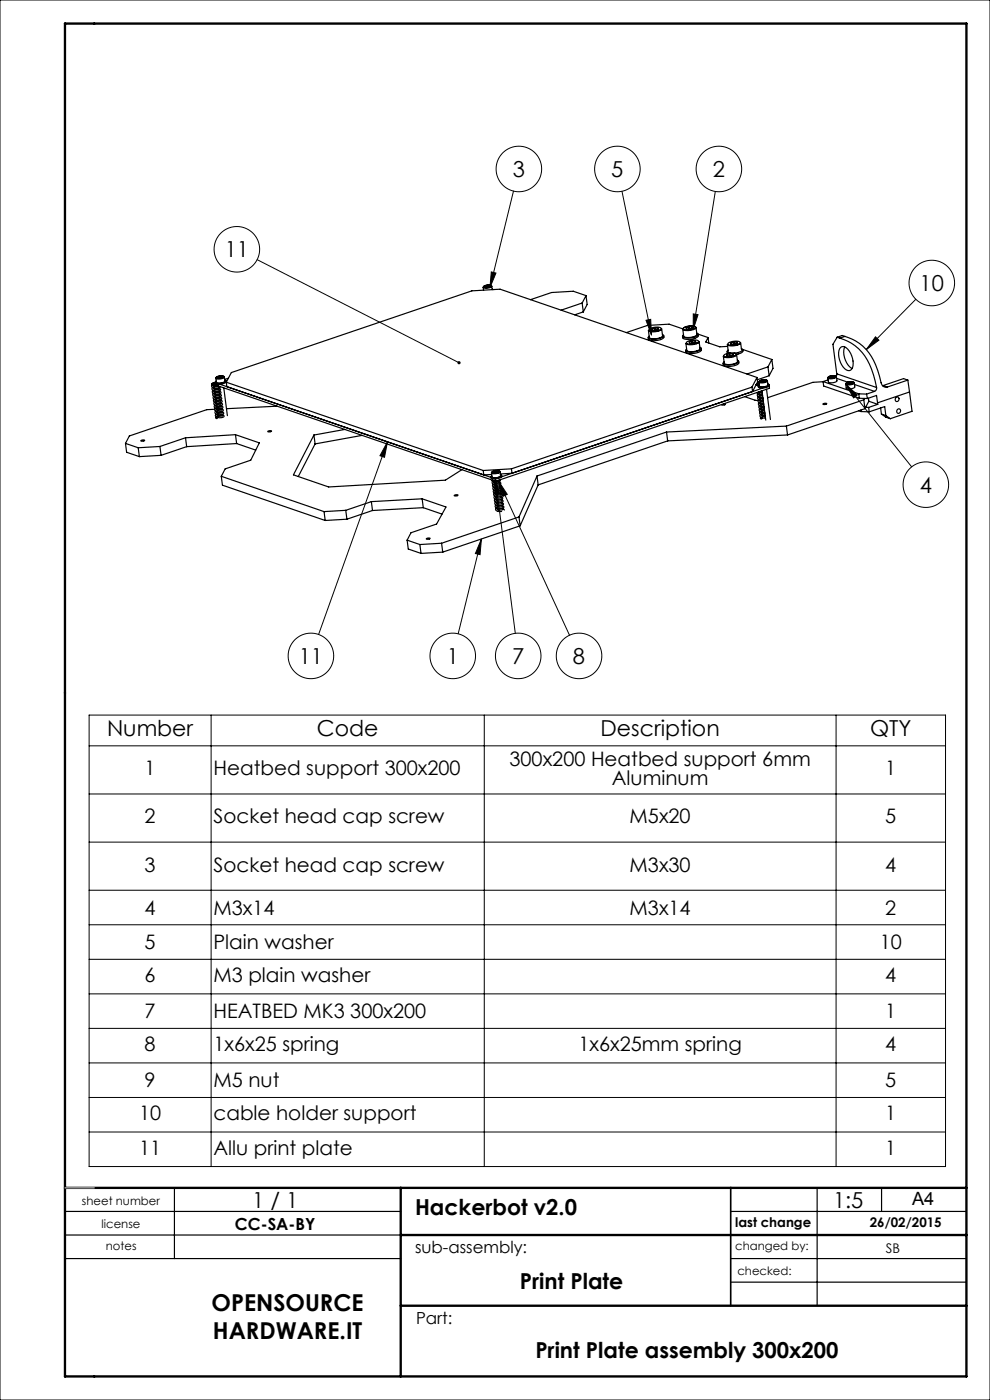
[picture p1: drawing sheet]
<svg xmlns="http://www.w3.org/2000/svg" width="210mm" height="297mm" viewBox="0 0 210 297" stroke-linecap="round" stroke-linejoin="round" font-family="sans-serif">
<g fill="none" stroke="#000" stroke-width=".21">
<path d="M0 0h210v297h-210zM54.5 55.1l42.9 21.9M104.2 57.7l1 .2-1.3 3.1zM108.9 40.5l-5 20.5M131.9 40.6l6.3 30.5M151.7 40.6l-4.7 29.3M137 67.9l1-.2 .2 3.4zM147.1 66.6l1 .1-1.1 3.2zM185.7 71.5l.7 .7-2.6 2zM194.3 63.5l-10.5 10.7M82.2 93.7l-.6 3.3-1-.3zM82.2 93.7l-14.6 40.9"/>
<path d="M179.4 81.5l2.5 2.3-.8 .6zM179.4 81.5l14 17.5M102.1 114.3l-4.9 20.2M102.1 114.3l-.3 3.4-1-.3zM105.1 101.6l.9 3.2-1 .1zM105.1 101.6l4.2 32.8M105.8 102.1l1.8 2.8-.9 .4zM105.8 102.1l15 32.7M18.9 151.7h181.7v95.8h-181.7zM18.9 158.2h181.7M44.8 151.7v95.8M102.7 151.7v95.8"/>
<path d="M177.3 151.7v95.8M18.9 168.4h181.7M18.9 178.6h181.7M18.9 188.9h181.7M18.9 196.2h181.7M18.9 203.5h181.7M18.9 210.8h181.7M18.9 218.2h181.7M18.9 225.5h181.7M18.9 232.8h181.7M18.9 240.1h181.7"/>
<circle cx="110.1" cy="35.8" r="4.8"/>
<circle cx="131" cy="35.8" r="4.8"/>
<circle cx="152.5" cy="35.8" r="4.8"/>
<circle cx="50.2" cy="52.9" r="4.8"/>
<circle cx="197.7" cy="60" r="4.8"/>
<circle cx="196.4" cy="102.8" r="4.8"/>
<circle cx="66" cy="139.1" r="4.8"/>
<circle cx="96" cy="139.1" r="4.8"/>
<circle cx="109.9" cy="139.1" r="4.8"/>
<circle cx="122.8" cy="139.1" r="4.8"/>
</g>
<g fill="none" stroke="#000" stroke-width=".25">
<path d="M13.8 5v142M46.6 79.9l-.4 .1 .1 .2 .8-.2-.1-.1M46.6 79.9h.4M46.6 79.9v.3M47 79.9l.1 .1M47.6 80a1.33 1.33 0 0 0-1.8 .2M47.6 80l.1 .8a1.59 1.59 0 0 1-1.8 .3l-.1-.9M47.6 80a1.6 1.6 0 0 1-1.8 .2M102.5 61l.1 .6M102.6 60.8a1.31 1.31 0 0 1 1.6-.1 1.31 1.31 0 0 1-1.6 .1zM103.4 60.6h.4v.2l-.4 .1M103.4 60.6l-.4 .1v.2h.4"/>
<path d="M103.4 60.6v.3M104.3 60.7a1.34 1.34 0 0 0-1.8 .2M104.3 60.7a1.57 1.57 0 0 1-1.8 .3M104.3 60.7l.1 .7M104.4 61.3l.2 .1M123.5 64.3l-4.5 1.5M123.5 64.3l.2 1.9M123.7 66.2l-1.8 .6M124.3 62.7l-2.7-.9-4.6 .3-4.5 1.5M124.3 62.7l-.8 1.6M124.3 62.7l.2 1.9-.8 1.6M137.5 70.1a2.51 2.51 0 0 0 2.9-.4l.1 1.5a2.47 2.47 0 0 1-2.8 .4z"/>
<path d="M137.7 69.9a2.7 2.7 0 0 1 2.5-.3v.1a2.43 2.43 0 0 1-2.6 .3zM138.8 70.1l.4-.1zM138.9 69.6h.7M138.9 69.6l-.7 .2 .1 .3h.7l.6-.2v-.3M138.9 69.6v.4M139.6 69.6v.3M140.5 70.9l.3 .2a1.49 1.49 0 0 1-1.6 .8l-1.5-.1-.2-.2 .2-.3M140.8 71.2v.3a2.9 2.9 0 0 1-3.3 .4v-.3M144.8 71.3v.4a2.8 2.8 0 0 0 2.9-.1l.4-.3v-.4l2.1 .7M144.8 69.8l-2.9-1-4.6 .2-4.4 1.6M144.9 69.7a2.91 2.91 0 0 1 2.7-.3v.1a2.61 2.61 0 0 1-2.8 .4zM144.9 69.6a2.7 2.7 0 0 1 2.6-.3v.1a2.43 2.43 0 0 1-2.6 .3z"/>
<path d="M145.5 72.8v.1a2.5 2.5 0 0 0 2.8-.4l.2 1.5a2.47 2.47 0 0 1-2.8 .3zM145.5 69.5l.7-.2h.7v.3l-.6 .2h-.7zM145.6 72.6a2.7 2.7 0 0 1 2.6-.3v.1a2.43 2.43 0 0 1-2.6 .4zM146.2 69.3v.4M146.2 69.7h.2l-.3 .1M146.2 69.7l-.2 .1M146.8 72.3l.7 .1M146.8 72.3l-.6 .2 .1 .3h.6l.7-.2-.1-.2M146.8 72.3l.1 .4M146.9 72.7l.2 .1h-.4M146.9 72.7l-.2 .1M147.5 72.4v.2"/>
<path d="M147.6 69.5l.2 1.4a2.46 2.46 0 0 1-2.8 .4l-.2-1.5M147.8 70.7l.3 .2a1.49 1.49 0 0 1-1.6 .7h-1.5l-.2-.3 .2-.3M148.5 73.7l.2 .3a3.1 3.1 0 0 1-3.3 .4l.2-.4M148.7 73.9l.1 .3a2.89 2.89 0 0 1-3.3 .5l-.1-.3M150.2 71.6l-.5 1 3 1 1.6-.1M150.2 71.6l.1 1.2M153.4 75.6a2.51 2.51 0 0 0 2.8-.4l.2 1.5a2.47 2.47 0 0 1-2.8 .3zM153.6 75.4a2.7 2.7 0 0 1 2.5-.3v.1a2.43 2.43 0 0 1-2.6 .3zM154.2 74.6l.1 .4M154.4 72.9a2.7 2.7 0 0 1 2.6-.3v.1a2.43 2.43 0 0 1-2.6 .3zM154.4 74.3l-.1 .2v.2l.7 .2M154.8 75.1h.7"/>
<path d="M154.8 75.1l-.7 .2 .1 .2h.7l.6-.2v-.2M154.8 75.1v.4M154.8 75.5h.3h-.4M154.8 75.5h-.1M155.5 75.1v.2M155.6 72.6h.7M155.6 72.6l-.6 .2 .1 .2h.7l.6-.2-.1-.2M155.6 72.6l.1 .4M155.7 73h.2h-.4M155.7 73h-.2M156.3 72.6v.2M156.4 76.4l.3 .3a3.1 3.1 0 0 1-3.3 .4l.2-.3"/>
<path d="M156.7 76.7v.3a2.89 2.89 0 0 1-3.3 .4v-.3M157.3 73.9l.2 .3-.3 .3-1.5 .4M157.3 74.2l-.2-1.4a2.56 2.56 0 0 1-2.8 .3l.2 1.5M157.5 74.1l6.2 2.2M157.5 74.2v.5l-1.3 .5M162.9 77.8l-4.5 1.5M162.9 77.8l.2 1.9M163.1 79.7l-2.5 .9M163.7 76.3l-.8 1.5M163.7 76.3l.3 1.8-.9 1.6M175.7 80a1.26 1.26 0 0 1 1.6-.1 1.26 1.26 0 0 1-1.6 .1zM176.4 79.8l-.3 .2v.1l.9-.1-.1-.2"/>
<path d="M176.4 79.8h.5M176.4 79.8l.1 .3M176.9 79.8v.2M177.4 79.9a1.33 1.33 0 0 0-1.8 .3M177.5 79.3l-.1 .5M177.5 79.3l8.4 2.9M177.6 71.5l-.9 1.5 .8 6.3M177.6 71.5l.5 .2M178.1 71.7a9.8 9.8 0 0 1 6.7 6.5l1.1 4M178.3 73.7a1.32 1.32 0 0 1 1.9 .8 3.9 3.9 0 0 1 .5 3.8 1.12 1.12 0 0 1-1.9-.4 3.8 3.8 0 0 1-.5-4.2zM179.2 73.6a4.1 4.1 0 0 0 1.5 4.6M179.2 71.4a10 10 0 0 1 7 7.2l.7 2.6a1.05 1.05 0 0 0 1.3 .9"/>
<path d="M179.2 71.4l-1.1 .3M179.2 71.4l-.5-.2-1.1 .3M26.6 94.1l2.7 .9M26.6 94.1l.3 1.8 2.7 1M29.3 95l.3 1.9M29.9 93.5v-.1a.39 .39 0 0 1 .4-.2 .39 .39 0 0 1 .3 .3l-.4 .1zM33.9 94.7l-4.6 .3M33.9 94.7l.3 1.9M34.2 96.6l-4.6 .3M39.4 92.9l-5.5 1.8M39.4 92.9l.2 1.9M39.6 94.8l-5.4 1.8"/>
<path d="M44.9 81.5h.1M44.9 81.5l.3 .1M45 81.6a.57 .57 0 0 0 .1 .6 .57 .57 0 0 0 .7 .1h.6l.3-.3M45 81.6l.3 .1M45.1 82.2a.57 .57 0 0 0 .1 .6 .57 .57 0 0 0 .6 .2l.7-.1 .3-.3a1.19 1.19 0 0 0-1.3 0M45.2 81.6l1.2-.2-1.1 .3h.9l.4-.2 57.5 19.8M45.2 82.8a.57 .57 0 0 0 .1 .7 .57 .57 0 0 0 .6 .1l.7-.1 .3-.3a1.19 1.19 0 0 0-1.3 0M45.3 83.5a.57 .57 0 0 0 .1 .6 .57 .57 0 0 0 .6 .1h.7l.3-.3a1.19 1.19 0 0 0-1.3 0M45.3 84.1a.57 .57 0 0 0 .1 .6 .57 .57 0 0 0 .7 .2l.7-.1 .2-.3a1.19 1.19 0 0 0-1.3 0M45.4 81.7l-.2 .2 .2 .1 1-.1-.6-.2M45.4 84.7a.57 .57 0 0 0 .1 .7 .57 .57 0 0 0 .7 .1l.6-.1 .3-.3a1.19 1.19 0 0 0-1.3 0M45.5 85.3a.57 .57 0 0 0 .1 .7 .57 .57 0 0 0 .6 .1l.7-.1 .3-.3a1.19 1.19 0 0 0-1.3 .1"/>
<path d="M45.5 86.8l-1.6 .1-16.5 5.6-.8 1.6M45.5 82.3l-.2 .2 .5 .1h.7M45.6 86a.57 .57 0 0 0 .1 .6 .57 .57 0 0 0 .6 .1h.7l.3-.3a1.19 1.19 0 0 0-1.3 0M45.6 82.9l-.2 .2 .5 .2 .7-.1M45.6 81.1l.1 .2M45.6 81.1l-.6 .2-.1 .1 .1 .2M45.7 81.3l.4 .2M45.7 86.6a.57 .57 0 0 0 .1 .6 .57 .57 0 0 0 .6 .2l.7-.1 .3-.3a1.19 1.19 0 0 0-1.3 0M45.7 81.2l-.6 .3M45.7 83.6l-.3 .2 .6 .1 .6-.1M45.7 87.2a.57 .57 0 0 0 .1 .7 .57 .57 0 0 0 .7 .1l.7-.1 .2-.3a1.19 1.19 0 0 0-1.2 0M45.8 84.2l-.3 .2 .6 .1 .6-.1"/>
<path d="M45.8 87.8a.57 .57 0 0 0 .1 .7 .57 .57 0 0 0 .7 .1l.6-.1 .3-.3a1.2 1.2 0 0 0-1.3 .1M45.9 84.8l-.3 .2 .6 .2 .6-.1M45.9 80.1a1.26 1.26 0 0 1 1.6-.1 1.26 1.26 0 0 1-1.6 .1zM45.9 88.5l-.1 .2 .1 .1h.2v-.2M45.9 85.4l-.2 .2 .5 .2 .7-.1M46 86.1l-.2 .2 .5 .1 .7-.1M46.1 81.8l-.7 .2M46.1 86.7l-.3 .2 .6 .1h.7M46.2 87.3l-.3 .2 .6 .2 .6-.1M46.2 88l-.2 .2 .6 .1 .6-.1M46.2 81.4l-.9 .2M46.3 81.4a1.1 1.1 0 0 1-1.2 0l.5-.2-.5 .3"/>
<path d="M46.5 82.3v.2M46.5 81.4l-.5 .2h-.8M46.5 82.9l.1 .2M46.6 82l58.5 20.1M46.6 83.5v.2M46.7 84.1v.3M46.8 84.8v.2M46.9 85.4v.2M46.9 86l.1 .2M47 86.7l.1 .2M47 86.8h-1.1M47.1 87.3v.2"/>
<path d="M47.2 87.9v.2M47.5 82.3l.7 5.9M47.7 80.6l.2 .3a2.16 2.16 0 0 1-2.3 .2l.3-.3M48 80.8a1.12 1.12 0 0 1-1.5 .7M48 81.1l54.5 18.7M48 81.1l.1 .9M48.4 80.2l-.7 .3M49.9 92.2l5.1 1.8-1.8 3.6-5.4 1.9-.9 1.5M49.9 92.2l-10.5 .7M49.9 92.2l.3 1.9M50.2 94.1l4 1.4M50.2 94.1l-10.6 .7"/>
<path d="M56.8 91.5a.39 .39 0 0 1 .4-.2 .39 .39 0 0 1 .3 .2l-.4 .1zM58.8 86.2l-10.8 .5M66.6 92.3l-4.4 8.4 7.5 2.6 24.8-1.4 3.5-2.3M66.6 92.3l.2 1.9M66.8 94.2l-3.5 6.9M73.1 91.1l-6.5 1.2M76.8 92.4l-10 1.8M102.5 99.8l.1 1 1.7-.1M105.1 100h.4l.1 .1-.4 .2M105.1 100l-.4 .1v.1l.5 .1M105.1 100v.3M108.5 99.5l-6 .3"/>
<path d="M108.5 99.5l.1 .9-2.5 .1M141.4 91.7l-27.5 9.3M141.4 91.7l.2 1.8M141.6 93.5l-27.4 9.4M153.5 85.7h.3a.45 .45 0 0 1-.7 .1M158 84.1l2.1 .8 .7 .1M159.5 82.1l-51 17.4M160.4 81.6h.1M160.4 81.6l.3 .1M160.4 81.6l-.8 1.5-.1-1M160.6 83.3l.3 .3 .8 .1M160.6 81.5l.4-.2-.4 .2 .4 .2"/>
<path d="M160.6 80.1l.1 .9M160.6 80.1l-54.5-18.7-6 .3-51 17.3-1.1 2.1M160.6 80.1l-1.1 2M160.7 81.7l.2 .1M160.7 81.7h.2M160.7 81l-.2 .4M160.7 81l.3 .1M160.8 83.5a.57 .57 0 0 0 .1 .7 .57 .57 0 0 0 .6 .1h.3M160.9 84.2a.57 .57 0 0 0 .1 .6 .57 .57 0 0 0 .6 .1h.3M160.9 83.2l.8 .1M160.9 84.8a.57 .57 0 0 0 .1 .6 .57 .57 0 0 0 .7 .2h.3M161 81v.1"/>
<path d="M161 81.2l-.6 .3 .4 .2M161 85.4a.57 .57 0 0 0 .1 .7 .57 .57 0 0 0 .7 .1h.3M161.1 80.9a1.22 1.22 0 0 1 1.6-.1 1.22 1.22 0 0 1-1.6 .1zM161.1 86a.57 .57 0 0 0 .1 .7 .57 .57 0 0 0 .6 .1h.3M161.2 86.7a.57 .57 0 0 0 .1 .6 .57 .57 0 0 0 .6 .1h.3M161.2 83.6l-.2 .3 .8 .1M161.2 83h.4M161.2 84.3l-.1 .2 .7 .1M161.3 87.3a.57 .57 0 0 0 .1 .6 .57 .57 0 0 0 .6 .2h.3M161.3 84.9h-.1M161.3 87.9a.57 .57 0 0 0 .1 .7 .57 .57 0 0 0 .7 .1h.3M161.4 84.9l-.3 .2 .8 .1"/>
<path d="M161.4 88.6l-.1 .2 .1 .1h.2l.1-.3M161.4 85.5l-.2 .2 .8 .2M161.4 80.8l.9-.1v.2l-.4 .1h-.4zM161.5 86.2l-.2 .1 .8 .2M161.6 86.8l-.2 .2 .8 .1M161.6 82.9l.8 6.2M161.7 83.2l-.6 .1M161.7 87.4l-.3 .2 .9 .1M161.7 83.8l-.5 .2M161.8 88l-.3 .2 .8 .2M161.8 82.3l-55.4 18.8M161.8 84.4l-.5 .2"/>
<path d="M161.9 80.7v.3M161.9 85l-.6 .2M162 85.7l-.6 .1M162.1 86.3l-.6 .2M162.1 86.9l-.5 .2M162.2 87.5l-.5 .2M162.3 88.2l-.6 .2M162.6 82.6l.8 6.4M162.8 80.8a1.33 1.33 0 0 0-1.8 .3M162.8 80.8l.1 .9a1.59 1.59 0 0 1-1.8 .2l-.1-.9M162.8 80.8a1.6 1.6 0 0 1-1.8 .3M162.9 81.4l.2 .3a2.16 2.16 0 0 1-2.3 .2l.3-.2h-.3"/>
<path d="M163.1 81.6l.1 .2a2.03 2.03 0 0 1-2.3 .3l-.1-.2M163.2 81.9h.1M163.2 81.9h-.1M163.2 81.9v.5l-58.1 19.7M166.8 90.4l-25.4 1.3M166.8 90.4l.3 1.9M167.1 92.3l-25.5 1.2M174.6 85.7a.39 .39 0 0 1 .4-.2 .39 .39 0 0 1 .3 .2l-.4 .1zM174.6 80.9l7.6 2.6M174.6 80.9l.1 1 7.6 2.6M174.6 81l-2.2 .1-9.6 3.3M175.6 80.2a1.59 1.59 0 0 0 1.8-.3l.1 .9a1.6 1.6 0 0 1-1.8 .2z"/>
<path d="M175.7 80.6l-1.1 .3M177.5 80.3l2.4 .8M179.5 81.3a1.26 1.26 0 0 1 1.6-.1 1.26 1.26 0 0 1-1.6 .1zM180.2 81.1l-.4 .2 .1 .1 .8-.1v-.2M180.2 81.1h.5M180.2 81.1v.3M180.7 81.1v.2M181.2 81.2a1.33 1.33 0 0 0-1.8 .3M181.2 81.2l.1 .9a1.59 1.59 0 0 1-1.8 .2l-.1-.8M181.2 81.2a1.6 1.6 0 0 1-1.8 .3M181.3 81.6l4.2 1.4M182.2 87.1l.4 .2"/>
<path d="M182.2 83.5l.1 1M182.2 83.5l1.6 .1M182.3 84.5h1.7M182.6 87v.3M182.6 87.3l1.8 .1M183.2 84.8l-16.4 5.6M183.2 84.8l.3 1.9M183.4 84.5l-.2 .3M183.5 86.7l-16.4 5.6M183.6 86.4h.7M183.8 83.6l.2 .9M184 84.5l1.9-.6 .2 1.6"/>
<path d="M184.2 84.5l.1 .6M184.3 86.4l.1 1M184.3 85.1l1.9 .7M184.3 85.1l-.8 1.6M184.4 87.4l3.3-1.1 .2 1.9M185.5 83l-1.7 .6M185.9 82.2v.5l-.4 .3M186.1 85.5l.1 .3M186.2 85.8l-1.9 .6M186.8 86.5l.2 1.3M187 87.8l.9 .4M187 87.8l.9 .7 .9 .3"/>
<path d="M187.3 81.8h-.1M187.3 81.8l.9 .3M187.9 88.2l.9 .6M192.6 80.6l-4.4 1.5M192.6 80.6l.3 2.6M192.6 80.6l-.9-.3-4.4 1.5M192.9 83.2l-6.8 2.3M192.9 83.2l.6 4.1-4.7 1.5M46.9 101l21.8 7.5M46.9 101l.3 1.9 21.8 7.5M68.7 108.5l.3 1.9M73.3 108.3l-4.6 .2"/>
<path d="M73.3 108.3l.3 1.8M73.6 110.1l-4.6 .3M78.8 106.4l-5.5 1.9M78.8 106.4l.2 1.9M79 108.3l-5.4 1.8M86.4 114.6l2.7 .9M86.4 114.6l.2 1.9 2.7 .9M89.1 115.5l.2 1.9M89.5 105.8l5.1 1.8-2 3.6-5.4 1.8-.8 1.6M89.5 105.8l-10.7 .6M89.5 105.8l.3 1.9M89.8 107.7l4 1.4"/>
<path d="M89.8 107.7l-10.8 .6M90.4 114.3l.1-.1a.39 .39 0 0 1 .3-.1 .39 .39 0 0 1 .4 .2l-.4 .1zM93.7 115.2l.2 1.9M93.7 115.2l-4.6 .3M93.9 117.1l-4.6 .3M96.3 105.1h.1a.39 .39 0 0 1 .4-.2 .39 .39 0 0 1 .3 .2l-.6 .1zM104.3 100.2a1.31 1.31 0 0 1 1.6-.1 1.31 1.31 0 0 1-1.6 .1zM104.4 102h.1M104.4 102l.3 .2M104.5 101.9l-.1 .2 .4 .1M104.5 102.1a.57 .57 0 0 0 .1 .7 .57 .57 0 0 0 .7 .1l.8-.2 .1-.3-.3-.1M104.6 102l.9 .1"/>
<path d="M104.6 102.7a.57 .57 0 0 0 .1 .7 .57 .57 0 0 0 .6 .1l.9-.2 .1-.2-.3-.1M104.7 103.4a.57 .57 0 0 0 .1 .6 .57 .57 0 0 0 .6 .1l.9-.1 .1-.3-.3-.1M104.7 102h-.1M104.8 104a.57 .57 0 0 0 .1 .6 .57 .57 0 0 0 .6 .2l.9-.2 .1-.3-.3-.1M104.8 102.2l.9-.1 .4-.3 .1 .1a.96 .96 0 0 1-1.4 .3zM104.9 104.6a.57 .57 0 0 0 .1 .7 .57 .57 0 0 0 .6 .1l.9-.2v-.2l-.2-.2M104.9 102v.1M104.9 102.2l.1 .3M104.9 105.2a.57 .57 0 0 0 .1 .7 .57 .57 0 0 0 .7 .1l.8-.1 .1-.3-.3-.1M104.9 102.2l-.2 .2 .6 .1h.6M105 105.9a.57 .57 0 0 0 .1 .6 .57 .57 0 0 0 .7 .1l.8-.1 .1-.3-.3-.1M105.1 101.6h.1"/>
<path d="M105.1 103.5v.3M105.1 101.6v.5M105.1 106.5a.57 .57 0 0 0 .1 .6 .57 .57 0 0 0 .6 .2l.9-.2 .1-.3-.3-.1M105.1 103.5l-.2 .2 .5 .1 .7-.1M105.2 104.1v.3M105.2 107.1a.57 .57 0 0 0 .1 .7 .57 .57 0 0 0 .6 .1l.9-.2 .1-.2-.3-.2M105.2 104.1l-.2 .2 .5 .1 .7-.1M105.2 102.1h-.4M105.2 104.7l.1 .3M105.3 107.7a.57 .57 0 0 0 .1 .7 .57 .57 0 0 0 .6 .1h.4M105.3 104.7l-.3 .2 .6 .2 .6-.1M105.3 105.4l.1 .3"/>
<path d="M105.4 105.3l-.3 .2 .6 .2 .6-.1M105.4 106v.3M105.5 106.6v.3M105.5 106.6l-.2 .2 .5 .1h.7M105.6 107.9l.1 .3M105.7 107.9l-.3 .1 .6 .2 .6-.1M105.9 101.9h.1M105.9 101.8v.1M105.9 102.2l.1 .2M106 102.8v.3l-.4 .1-.8-.2 .2-.2v.4M106.1 100.1a1.34 1.34 0 0 0-1.8 .2M106.1 101.8h.1"/>
<path d="M106.1 101.8l-.6 .3-.8 .1M106.1 100.1l.1 .8a1.58 1.58 0 0 1-1.8 .3l-.2-.9M106.1 100.1a1.57 1.57 0 0 1-1.9 .2M106.1 103.4v.3M106.1 101.8a1.24 1.24 0 0 1-1.4 .4M106.1 100.7l.3 .3a2.16 2.16 0 0 1-2.3 .2l.2-.3M106.2 104v.3M106.2 104.7l.1 .3M106.3 105.3l.1 .3M106.4 105.9v.3l-.4 .1-.8-.1 .2-.2M106.4 100.9v.2a2.02 2.02 0 0 1-2.3 .3v-.2M106.5 106.5v.3"/>
<path d="M106.6 107.2v.3M106.6 107.5l-.7 .1-.5-.2 .2-.2v.4M106.6 107.8l.1 .3M106.7 108l.3 .2M110.1 109.7l-16.4 5.5M110.1 109.7l.2 1.8M110.3 111.5l-16.4 5.6M113.9 101l-3.8 8.7M113.9 101l.3 1.9M114.2 102.9l-3.9 8.6M13.8 257h71.2M20 252h65"/>
<path d="M37 252v15M155 257h50M173.3 252v25M187 252v5M13.8 267h71.2M13.8 262h71.2M155 272h50M155 267h50"/>
<circle cx="190.3" cy="84.7" r=".46"/>
<circle cx="190.6" cy="87.2" r=".46"/>
</g>
<path d="M155 252v25" fill="none" stroke="#000" stroke-width=".35"/>
<path d="M13.8 5h191.2v287h-191.2zM13.8 252h191.2M85 252v40M85 277h120M85 262h120" fill="none" stroke="#000" stroke-width=".5"/>
<path d="M13.8 252h6.2" fill="none" stroke="#c0c0c0" stroke-width=".25"/>
<path d="M104.2 57.7l1 .2-1.3 3.1zM137 67.9l1-.2 .2 3.4zM147.1 66.6l1 .1-1.1 3.2zM185.7 71.5l.7 .7-2.6 2zM179.4 81.5l2.5 2.3-.8 .6zM105.8 102.1l1.8 2.8-.9 .4zM105.1 101.6l.9 3.2-1 .1zM102.1 114.3l-.3 3.4-1-.3zM82.2 93.7l-.6 3.3-1-.3zM97.1 76.7v.5l.3 .1 .2-.1-.2-.2 .3 .1-.1-.4z" fill="#000"/>
<g font-size="4.9">
<text x="44.9" y="278">OPENSOURCE</text>
<text x="45.2" y="284">HARDWARE.IT</text>
</g>
<g font-size="4.7">
<text x="108.8" y="37.5">3</text>
<text x="129.7" y="37.5">5</text>
<text x="151.2" y="37.5">2</text>
<text x="47.7" y="54.6">11</text>
<text x="195.1" y="61.7">10</text>
<text x="195.1" y="104.5">4</text>
<text x="63.4" y="140.8">11</text>
<text x="94.7" y="140.8">1</text>
<text x="108.6" y="140.8">7</text>
<text x="121.5" y="140.8">8</text>
<text x="22.7" y="156.2">Number</text>
<text x="67.2" y="156.2">Code</text>
<text x="127.4" y="156.2">Description</text>
<text x="184.6" y="156.2">QTY</text>
<text x="53.5" y="256.2">1 / 1</text>
<text x="88" y="257.8">Hackerbot v2.0</text>
<text x="176.7" y="256.3">1:5</text>
<text x="110.3" y="273.4">Print Plate</text>
<text x="113.6" y="288.1">Print Plate assembly 300x200</text>
</g>
<g font-size="4.2">
<text x="30.7" y="164.5">1</text>
<text x="45.3" y="164.5">Heatbed support 300x200</text>
<text x="108.1" y="162.4">300x200 Heatbed support 6mm</text>
<text x="129.8" y="166.5">Aluminum</text>
<text x="187.8" y="164.5">1</text>
<text x="30.7" y="174.7">2</text>
<text x="45.3" y="174.7">Socket head cap screw</text>
<text x="133.6" y="174.7">M5x20</text>
<text x="187.8" y="174.7">5</text>
<text x="30.7" y="184.9">3</text>
<text x="45.3" y="184.9">Socket head cap screw</text>
<text x="133.6" y="184.9">M3x30</text>
<text x="187.8" y="184.9">4</text>
<text x="30.7" y="194.1">4</text>
<text x="45.3" y="194.1">M3x14</text>
<text x="133.6" y="194.1">M3x14</text>
<text x="187.8" y="194.1">2</text>
<text x="30.7" y="201.4">5</text>
<text x="45.3" y="201.4">Plain washer</text>
<text x="186.6" y="201.4">10</text>
<text x="30.7" y="208.3">6</text>
<text x="45.3" y="208.3">M3 plain washer</text>
<text x="187.8" y="208.3">4</text>
<text x="30.7" y="216">7</text>
<text x="45.3" y="216">HEATBED MK3 300x200</text>
<text x="187.8" y="216">1</text>
<text x="30.7" y="223">8</text>
<text x="45.3" y="223">1x6x25 spring</text>
<text x="122.7" y="223">1x6x25mm spring</text>
<text x="187.8" y="223">4</text>
<text x="30.7" y="230.7">9</text>
<text x="45.3" y="230.7">M5 nut</text>
<text x="187.8" y="230.7">5</text>
<text x="29.5" y="237.6">10</text>
<text x="45.3" y="237.6">cable holder support</text>
<text x="187.8" y="237.6">1</text>
<text x="29.5" y="245">11</text>
<text x="45.3" y="245">Allu print plate</text>
<text x="187.8" y="245">1</text>
</g>
<text font-size="3.9" x="193.5" y="255.7">A4</text>
<g font-size="3.5">
<text x="49.8" y="261">CC-SA-BY</text>
<text x="88" y="265.8">sub-assembly:</text>
<text x="88.3" y="280.9">Part:</text>
</g>
<g font-size="2.8">
<text x="155.9" y="260.3">last change</text>
<text x="184.5" y="260.3">26/02/2015</text>
<text x="187.9" y="265.8">SB</text>
</g>
<g font-size="2.5">
<text x="17.4" y="255.5">sheet number</text>
<text x="21.5" y="260.5">license</text>
<text x="22.5" y="265.3">notes</text>
<text x="155.9" y="265.2">changed by:</text>
<text x="156.4" y="270.5">checked:</text>
</g>
</svg>
